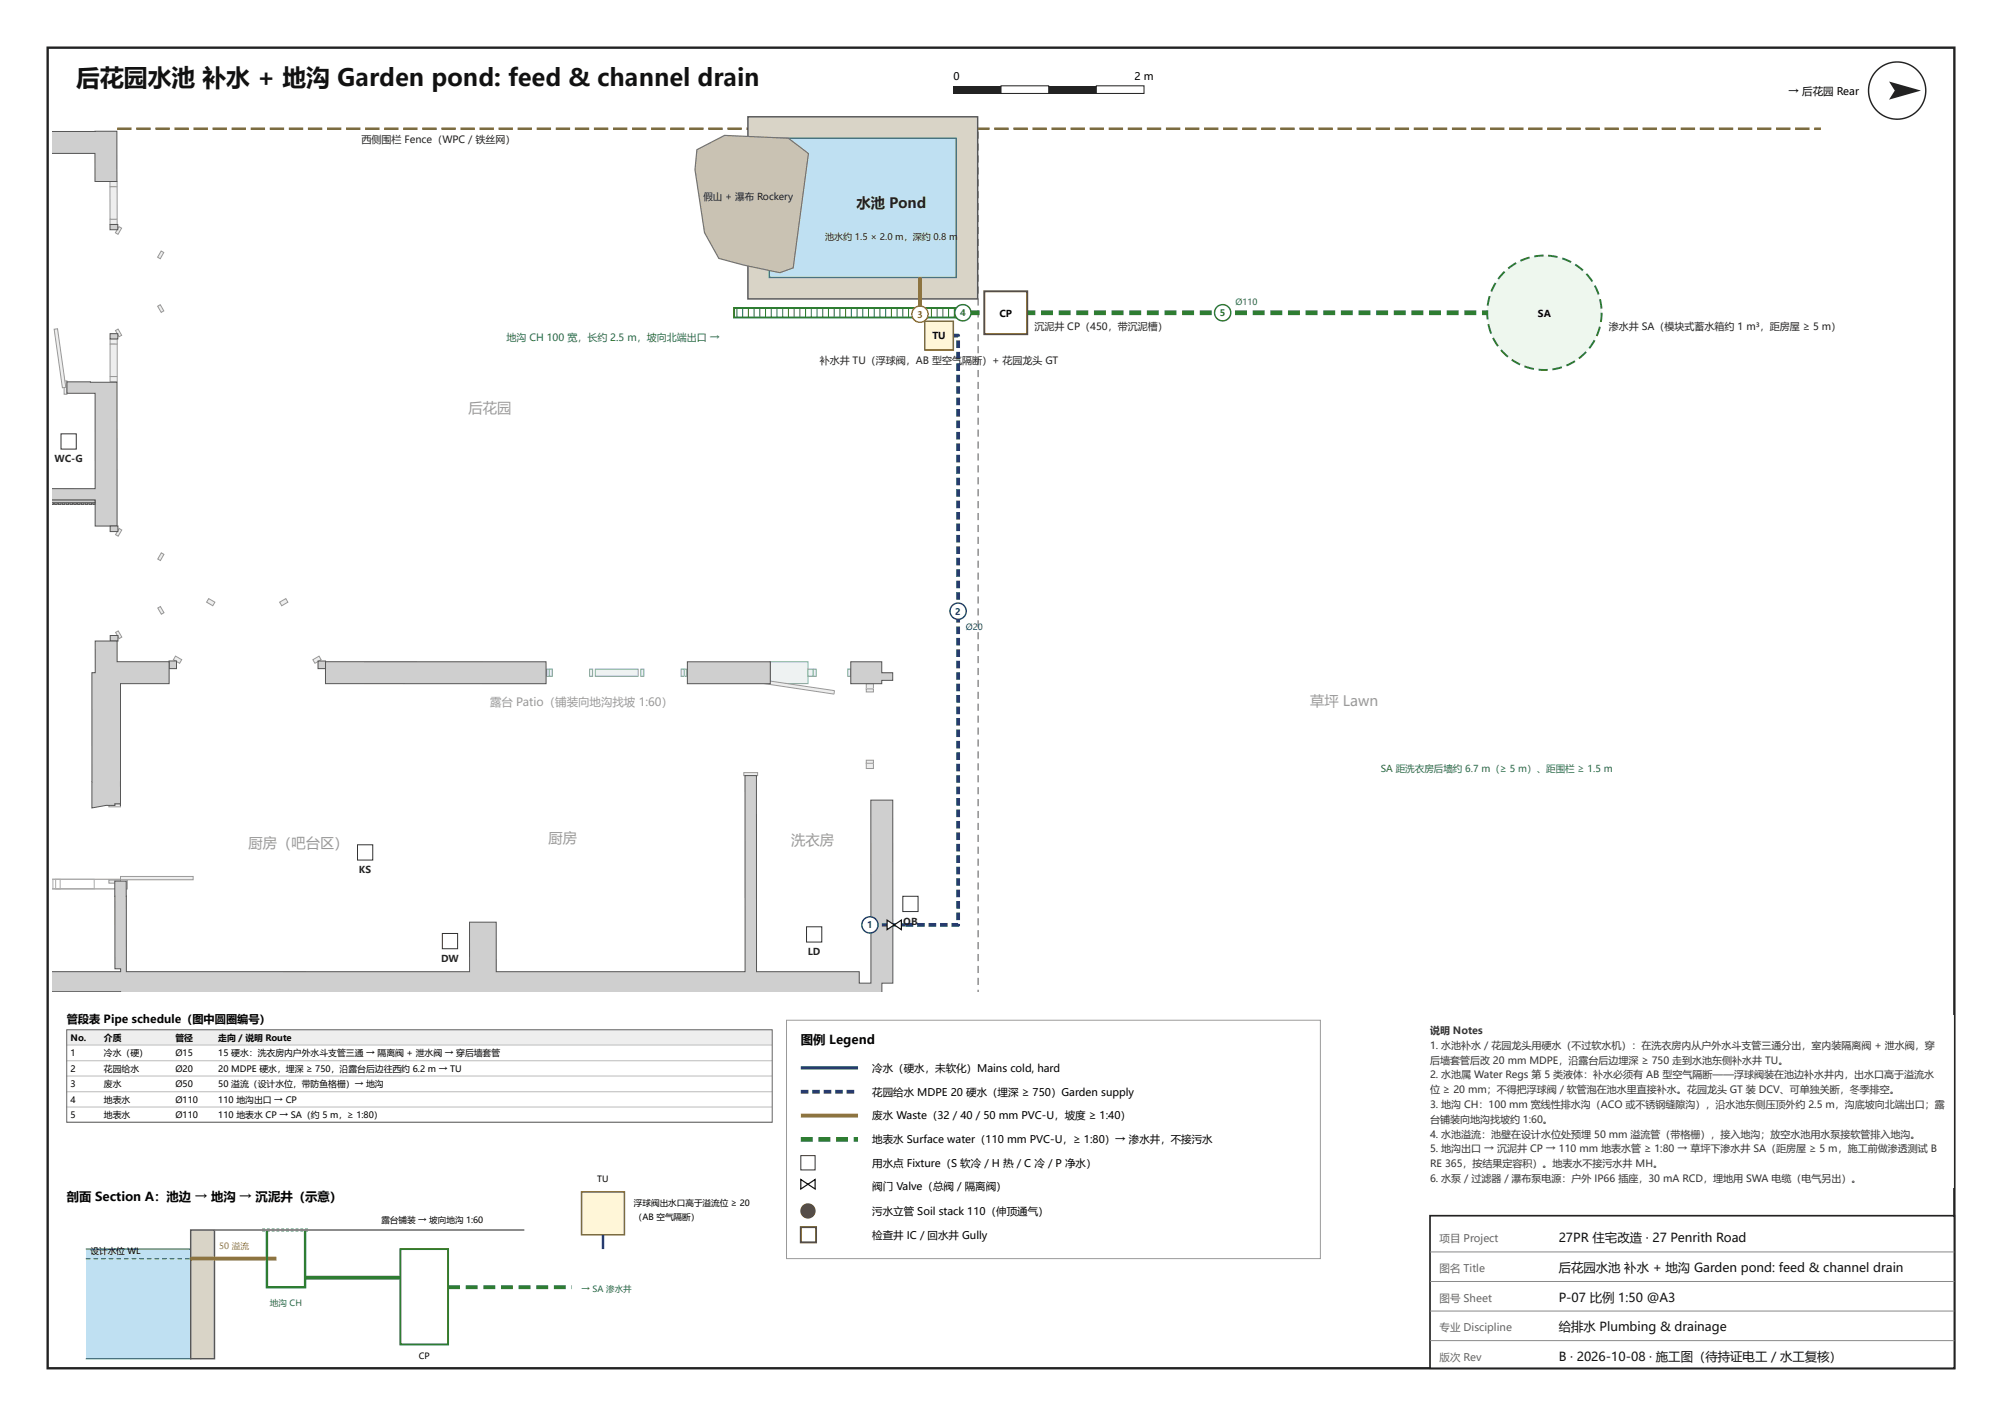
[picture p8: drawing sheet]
<svg xmlns="http://www.w3.org/2000/svg" width="420mm" height="297mm" viewBox="0 0 420 297" stroke-linecap="round" stroke-linejoin="round" font-family="sans-serif">
<path d="M10 10h400v277h-400z" fill="none" stroke="#222" stroke-width=".5"/>
<path d="M300 255h110v32h-110z" fill="#fff"/>
<path d="M300 255h110v32h-110z" fill="none" stroke="#222" stroke-width=".35"/>
<path d="M300 262.6h110M300 268.8h110M300 275h110M300 281.2h110" fill="none" stroke="#888" stroke-width=".21"/>
<circle cx="398" cy="19" r="6" fill="none" stroke="#222" stroke-width=".3"/>
<g fill="#222">
<path d="M396.3 17.1l6.7 1.9-6.7 1.9 1.2-1.9z"/>
<path d="M200 18h10v1.6h-10z"/>
</g>
<path d="M210 18h10v1.6h-10z" fill="#fff"/>
<path d="M210 18h10v1.6h-10z" fill="none" stroke="#222" stroke-width=".21"/>
<path d="M220 18h10v1.6h-10z" fill="#222"/>
<path d="M230 18h10v1.6h-10z" fill="#fff"/>
<path d="M230 18h10v1.6h-10z" fill="none" stroke="#222" stroke-width=".21"/>
<path d="M298 212.9h112v36.1h-112z" fill="#fff"/>
<path d="M10.9 184.4h8.9v2h-8.9h1.7v-2zM11.1 184.4h15.6v2h-15.6zM11.7 184.4h15v2h-15z" fill="none" stroke="#aaa" stroke-width=".21"/>
<path d="M161.6 138.8h7.9v4.6h-7.9z" fill="#e6f0f8"/>
<path d="M161.6 138.8h7.9v4.6h-7.9z" fill="none" stroke="#7a9cb8" stroke-width=".21"/>
<path d="M124.9 140.4h9v1.5h-9z" fill="#e6f0f8"/>
<path d="M124.9 140.4h9v1.5h-9z" fill="none" stroke="#7a9cb8" stroke-width=".21"/>
<path d="M114.7 140.4h1.1v1.5h-1.1z" fill="#e6f0f8"/>
<path d="M114.7 140.4h1.1v1.5h-1.1z" fill="none" stroke="#7a9cb8" stroke-width=".21"/>
<path d="M143 140.4h1.1v1.5h-1.1z" fill="#e6f0f8"/>
<path d="M143 140.4h1.1v1.5h-1.1z" fill="none" stroke="#7a9cb8" stroke-width=".21"/>
<path d="M115.2 140.4h.7v1.5h-.7z" fill="#e6f0f8"/>
<path d="M115.2 140.4h.7v1.5h-.7z" fill="none" stroke="#7a9cb8" stroke-width=".21"/>
<path d="M123.7 140.4h.6v1.5h-.6z" fill="#e6f0f8"/>
<path d="M123.7 140.4h.6v1.5h-.6z" fill="none" stroke="#7a9cb8" stroke-width=".21"/>
<path d="M134.4 140.4h.7v1.5h-.7z" fill="#e6f0f8"/>
<path d="M134.4 140.4h.7v1.5h-.7z" fill="none" stroke="#7a9cb8" stroke-width=".21"/>
<path d="M142.9 140.4h.6v1.5h-.6z" fill="#e6f0f8"/>
<path d="M142.9 140.4h.6v1.5h-.6z" fill="none" stroke="#7a9cb8" stroke-width=".21"/>
<path d="M169.5 140.4h1.1v1.5h-1.1z" fill="#e6f0f8"/>
<path d="M169.5 140.4h1.1v1.5h-1.1z" fill="none" stroke="#7a9cb8" stroke-width=".21"/>
<path d="M177.9 140.4h1.1v1.5h-1.1z" fill="#e6f0f8"/>
<path d="M177.9 140.4h1.1v1.5h-1.1z" fill="none" stroke="#7a9cb8" stroke-width=".21"/>
<path d="M170.6 140.4h.6v1.5h-.6z" fill="#e6f0f8"/>
<path d="M170.6 140.4h.6v1.5h-.6z" fill="none" stroke="#7a9cb8" stroke-width=".21"/>
<path d="M177.8 140.4h.7v1.5h-.7z" fill="#e6f0f8"/>
<path d="M177.8 140.4h.7v1.5h-.7z" fill="none" stroke="#7a9cb8" stroke-width=".21"/>
<path d="M156 142h2.9v.6h-2.9z" fill="#eee"/>
<path d="M156 142h2.9v.6h-2.9z" fill="none" stroke="#999" stroke-width=".21"/>
<path d="M156 162.1h2.9v.6h-2.9z" fill="#eee"/>
<path d="M156 162.1h2.9v.6h-2.9z" fill="none" stroke="#999" stroke-width=".21"/>
<path d="M157.5 142.3l17.5 2.5v.7l-17.5-2.5z" fill="#eee"/>
<path d="M157.5 142.3l17.5 2.5v.7l-17.5-2.5z" fill="none" stroke="#999" stroke-width=".21"/>
<path d="M181.7 143.4h1.5v1.1h-1.5z" fill="#eee"/>
<path d="M181.7 143.4h1.5v1.1h-1.5z" fill="none" stroke="#999" stroke-width=".21"/>
<path d="M181.7 160.1h1.5v1.1h-1.5z" fill="#eee"/>
<path d="M181.7 160.1h1.5v1.1h-1.5z" fill="none" stroke="#999" stroke-width=".21"/>
<path d="M181.7 144.5h1.5v.6h-1.5z" fill="#eee"/>
<path d="M181.7 144.5h1.5v.6h-1.5z" fill="none" stroke="#999" stroke-width=".21"/>
<path d="M181.7 159.5h1.5v.6h-1.5z" fill="#eee"/>
<path d="M181.7 159.5h1.5v.6h-1.5z" fill="none" stroke="#999" stroke-width=".21"/>
<path d="M13.4 79.9h.6v2.8h-.6z" fill="#eee"/>
<path d="M13.4 79.9h.6v2.8h-.6z" fill="none" stroke="#999" stroke-width=".21"/>
<path d="M11.4 69.1l.7-.1 1.7 12.2-.7 .1z" fill="#eee"/>
<path d="M11.4 69.1l.7-.1 1.7 12.2-.7 .1z" fill="none" stroke="#999" stroke-width=".21"/>
<path d="M24.2 132.6l.6-.3 .7 1.3-.5 .3z" fill="#eee"/>
<path d="M24.2 132.6l.6-.3 .7 1.3-.5 .3z" fill="none" stroke="#999" stroke-width=".21"/>
<path d="M33.1 127.5l.5-.3 .8 1.3-.6 .3z" fill="#eee"/>
<path d="M33.1 127.5l.5-.3 .8 1.3-.6 .3z" fill="none" stroke="#999" stroke-width=".21"/>
<path d="M33.8 116l.6 .3-.8 1.3-.5-.3z" fill="#eee"/>
<path d="M33.8 116l.6 .3-.8 1.3-.5-.3z" fill="none" stroke="#999" stroke-width=".21"/>
<path d="M25 110.8l.5 .4-.7 1.3-.6-.4z" fill="#eee"/>
<path d="M25 110.8l.5 .4-.7 1.3-.6-.4z" fill="none" stroke="#999" stroke-width=".21"/>
<path d="M24.2 69.3l.6-.3 .7 1.3-.5 .3z" fill="#eee"/>
<path d="M24.2 69.3l.6-.3 .7 1.3-.5 .3z" fill="none" stroke="#999" stroke-width=".21"/>
<path d="M33.1 64.2l.5-.3 .8 1.3-.6 .3z" fill="#eee"/>
<path d="M33.1 64.2l.5-.3 .8 1.3-.6 .3z" fill="none" stroke="#999" stroke-width=".21"/>
<path d="M33.8 52.7l.6 .3-.8 1.3-.5-.3z" fill="#eee"/>
<path d="M33.8 52.7l.6 .3-.8 1.3-.5-.3z" fill="none" stroke="#999" stroke-width=".21"/>
<path d="M25 47.5l.5 .4-.7 1.3-.6-.4z" fill="#eee"/>
<path d="M25 47.5l.5 .4-.7 1.3-.6-.4z" fill="none" stroke="#999" stroke-width=".21"/>
<path d="M65.6 138.4l1.3-.8 .5 .8-1.3 .7z" fill="#eee"/>
<path d="M65.6 138.4l1.3-.8 .5 .8-1.3 .7z" fill="none" stroke="#999" stroke-width=".21"/>
<path d="M58.7 126.3l1.3-.7 .4 .7-1.3 .8z" fill="#eee"/>
<path d="M58.7 126.3l1.3-.7 .4 .7-1.3 .8z" fill="none" stroke="#999" stroke-width=".21"/>
<path d="M43.8 125.6l1.3 .7-.5 .8-1.3-.8z" fill="#eee"/>
<path d="M43.8 125.6l1.3 .7-.5 .8-1.3-.8z" fill="none" stroke="#999" stroke-width=".21"/>
<path d="M36.8 137.6l1.3 .8-.4 .7-1.3-.7z" fill="#eee"/>
<path d="M36.8 137.6l1.3 .8-.4 .7-1.3-.7z" fill="none" stroke="#999" stroke-width=".21"/>
<path d="M23.1 46h1l.1-.3h.1l.3 .4v1h-1.5z" fill="#eee"/>
<path d="M23.1 46h1l.1-.3h.1l.3 .4v1h-1.5z" fill="none" stroke="#999" stroke-width=".21"/>
<path d="M23.1 38.1h1.5v1l-.3 .3h-.1l-.1-.2h-1z" fill="#eee"/>
<path d="M23.1 38.1h1.5v1l-.3 .3h-.1l-.1-.2h-1z" fill="none" stroke="#999" stroke-width=".21"/>
<path d="M23.1 79h1.1v-.3h.1l.3 .4v1h-1.5z" fill="#eee"/>
<path d="M23.1 79h1.1v-.3h.1l.3 .4v1h-1.5z" fill="none" stroke="#999" stroke-width=".21"/>
<path d="M23.1 71.1h1.5v1l-.2 .3h-.2v-.2h-1.1z" fill="#eee"/>
<path d="M23.1 71.1h1.5v1l-.2 .3h-.2v-.2h-1.1z" fill="none" stroke="#999" stroke-width=".21"/>
<path d="M23.1 39.2h1.5l-.1 6.8h-1.4z" fill="#eee"/>
<path d="M23.1 39.2h1.5l-.1 6.8h-1.4z" fill="none" stroke="#999" stroke-width=".21"/>
<path d="M23.1 72.2h1.5v6.8l-1.5-.1z" fill="#eee"/>
<path d="M23.1 72.2h1.5v6.8l-1.5-.1z" fill="none" stroke="#999" stroke-width=".21"/>
<path d="M25.3 183.8h15.2v.7h-15.2z" fill="#eee"/>
<path d="M25.3 183.8h15.2v.7h-15.2z" fill="none" stroke="#999" stroke-width=".21"/>
<path d="M22.8 168.6h2.5v.6h-2.5z" fill="#eee"/>
<path d="M22.8 168.6h2.5v.6h-2.5z" fill="none" stroke="#999" stroke-width=".21"/>
<path d="M22.8 184.6h2.5v.6h-2.5z" fill="#eee"/>
<path d="M22.8 184.6h2.5v.6h-2.5z" fill="none" stroke="#999" stroke-width=".21"/>
<path d="M178.5 138.8h6.5v2.3h2.3v1.6h-2.3v.7h-6.5z" fill-rule="evenodd" fill="#cfcfcf"/>
<path d="M178.5 138.8h6.5v2.3h2.3v1.6h-2.3v.7h-6.5z" fill="none" stroke="#555" stroke-width=".21"/>
<path d="M10.9 80.1v22.4h9.1l-.1-20h-5.9v-2.4l10.5 .1 .1 30.1h-4.6v-5.4h-9.1z" fill-rule="evenodd" fill="#cfcfcf"/>
<path d="M10.9 102.5h9.1l-.1-20h-5.9v-2.4l10.5 .1 .1 30.1h-4.6v-5.4h-9.1" fill="none" stroke="#555" stroke-width=".21"/>
<path d="M10.9 27.6l13.6-.1v10.6h-4.6v-5.9h-9v9.5z" fill-rule="evenodd" fill="#cfcfcf"/>
<path d="M10.9 27.6l13.6-.1v10.6h-4.6v-5.9h-9" fill="none" stroke="#555" stroke-width=".21"/>
<path d="M144.2 138.8h17.4v4.6h-17.4z" fill-rule="evenodd" fill="#cfcfcf"/>
<path d="M144.2 138.8h17.4v4.6h-17.4z" fill="none" stroke="#555" stroke-width=".21"/>
<path d="M68.3 138.8h46.2l.1 4.6h-46.3z" fill-rule="evenodd" fill="#cfcfcf"/>
<path d="M68.3 138.8h46.2l.1 4.6h-46.3z" fill="none" stroke="#555" stroke-width=".21"/>
<path d="M23.1 133.3h1.6v1.2h-1.6z" fill-rule="evenodd" fill="#cfcfcf"/>
<path d="M23.1 133.3h1.6v1.2h-1.6z" fill="none" stroke="#555" stroke-width=".21"/>
<path d="M23.1 110.3h1.6v1.2h-1.6z" fill-rule="evenodd" fill="#cfcfcf"/>
<path d="M23.1 110.3h1.6v1.2h-1.6z" fill="none" stroke="#555" stroke-width=".21"/>
<path d="M23.1 70h1.6v1.1h-1.6z" fill-rule="evenodd" fill="#cfcfcf"/>
<path d="M23.1 70h1.6v1.1h-1.6z" fill="none" stroke="#555" stroke-width=".21"/>
<path d="M23.1 47.1h1.6v1.1h-1.6z" fill-rule="evenodd" fill="#cfcfcf"/>
<path d="M23.1 47.1h1.6v1.1h-1.6z" fill="none" stroke="#555" stroke-width=".21"/>
<path d="M66.7 138.6h1.6v1.6h-1.6z" fill-rule="evenodd" fill="#cfcfcf"/>
<path d="M66.7 138.6h1.6v1.6h-1.6z" fill="none" stroke="#555" stroke-width=".21"/>
<path d="M35.5 138.6h1.5v1.6h-1.5z" fill-rule="evenodd" fill="#cfcfcf"/>
<path d="M35.5 138.6h1.5v1.6h-1.5z" fill="none" stroke="#555" stroke-width=".21"/>
<path d="M19.5 105.4h.4v.4h-.4z" fill-rule="evenodd" fill="#cfcfcf"/>
<path d="M19.5 105.4h.4v.4h-.4z" fill="none" stroke="#555" stroke-width=".21"/>
<path d="M18.7 105.4h.5v.4h-.5z" fill-rule="evenodd" fill="#cfcfcf"/>
<path d="M18.7 105.4h.5v.4h-.5z" fill="none" stroke="#555" stroke-width=".21"/>
<path d="M17.9 105.4h.5v.4h-.5z" fill-rule="evenodd" fill="#cfcfcf"/>
<path d="M17.9 105.4h.5v.4h-.5z" fill="none" stroke="#555" stroke-width=".21"/>
<path d="M17.1 105.4h.5v.4h-.5z" fill-rule="evenodd" fill="#cfcfcf"/>
<path d="M17.1 105.4h.5v.4h-.5z" fill="none" stroke="#555" stroke-width=".21"/>
<path d="M16.3 105.4h.5v.4h-.5z" fill-rule="evenodd" fill="#cfcfcf"/>
<path d="M16.3 105.4h.5v.4h-.5z" fill="none" stroke="#555" stroke-width=".21"/>
<path d="M15.5 105.4h.5v.4h-.5z" fill-rule="evenodd" fill="#cfcfcf"/>
<path d="M15.5 105.4h.5v.4h-.5z" fill="none" stroke="#555" stroke-width=".21"/>
<path d="M14.7 105.4h.5v.4h-.5z" fill-rule="evenodd" fill="#cfcfcf"/>
<path d="M14.7 105.4h.5v.4h-.5z" fill="none" stroke="#555" stroke-width=".21"/>
<path d="M13.9 105.4h.5v.4h-.5z" fill-rule="evenodd" fill="#cfcfcf"/>
<path d="M13.9 105.4h.5v.4h-.5z" fill="none" stroke="#555" stroke-width=".21"/>
<path d="M13.1 105.4h.5v.4h-.5z" fill-rule="evenodd" fill="#cfcfcf"/>
<path d="M13.1 105.4h.5v.4h-.5z" fill="none" stroke="#555" stroke-width=".21"/>
<path d="M12.3 105.4h.5v.4h-.5z" fill-rule="evenodd" fill="#cfcfcf"/>
<path d="M12.3 105.4h.5v.4h-.5z" fill="none" stroke="#555" stroke-width=".21"/>
<path d="M11.5 105.4h.5v.4h-.5z" fill-rule="evenodd" fill="#cfcfcf"/>
<path d="M11.5 105.4h.5v.4h-.5z" fill="none" stroke="#555" stroke-width=".21"/>
<path d="M10.9 105.4h.3v.4h-.3z" fill-rule="evenodd" fill="#cfcfcf"/>
<path d="M10.9 105.4h.3v.4h-.3" fill="none" stroke="#555" stroke-width=".21"/>
<path d="M10.9 104.9h9v.5h-9z" fill-rule="evenodd" fill="#cfcfcf"/>
<path d="M10.9 104.9h9v.5h-9" fill="none" stroke="#555" stroke-width=".21"/>
<path d="M24.1 184.8h2.4v19h72v-10.4h5.6v10.4h52.2v-41.1h2.4v41.1h21.6v2.4h2.4v-38.4h4.6v38.4h-2.3v1.8h-174.1v-8.4v4.2h14.4v-.6h-1.2z" fill-rule="evenodd" fill="#cfcfcf"/>
<path d="M10.9 208h14.4M10.9 203.8h14.4v-.6h-1.2v-18.4h2.4v19h72v-10.4h5.6v10.4h52.2v-41.1h2.4v41.1h21.6v2.4h2.4v-38.4h4.6v38.4h-2.3v1.8" fill="none" stroke="#555" stroke-width=".21"/>
<path d="M20 134.5h4.6v4.3h10.9v4.6h-10.2v25.5v-.3h-1.2v.3h-1.8l-3 .6v-28.4h.7z" fill-rule="evenodd" fill="#cfcfcf"/>
<path d="M20 134.5h4.6v4.3h10.9v4.6h-10.2v25.5v-.3h-1.2v.3h-1.8l-3 .6v-28.4h.7z" fill="none" stroke="#555" stroke-width=".21"/>
<path d="M24.6 26.8h3v.5h-3zM28.6 26.8h3v.5h-3zM32.6 26.8h3v.5h-3zM36.6 26.8h3v.5h-3zM40.6 26.8h3v.5h-3zM44.6 26.8h3v.5h-3zM48.6 26.8h3v.5h-3zM52.6 26.8h3v.5h-3zM56.6 26.8h3v.5h-3zM60.6 26.8h3v.5h-3zM64.6 26.8h3v.5h-3zM68.6 26.8h3v.5h-3zM72.6 26.8h3v.5h-3zM76.6 26.8h3v.5h-3zM80.6 26.8h3v.5h-3zM84.6 26.8h3v.5h-3zM88.6 26.8h3v.5h-3zM92.6 26.8h3v.5h-3zM96.6 26.8h3v.5h-3zM100.6 26.8h3v.5h-3zM104.6 26.8h3v.5h-3zM108.6 26.8h3v.5h-3zM112.6 26.8h3v.5h-3zM116.6 26.8h3v.5h-3zM120.6 26.8h3v.5h-3zM124.6 26.8h3v.5h-3zM128.6 26.8h3v.5h-3zM132.6 26.8h3v.5h-3zM136.6 26.8h3v.5h-3zM140.6 26.8h3v.5h-3zM144.6 26.8h3v.5h-3zM148.6 26.8h3v.5h-3zM152.6 26.8h3v.5h-3zM156.6 26.8h3v.5h-3zM160.6 26.8h3v.5h-3zM164.6 26.8h3v.5h-3zM168.6 26.8h3v.5h-3zM172.6 26.8h3v.5h-3zM176.6 26.8h3v.5h-3zM180.6 26.8h3v.5h-3zM184.6 26.8h3v.5h-3zM188.6 26.8h3v.5h-3zM192.6 26.8h3v.5h-3zM196.6 26.8h3v.5h-3zM200.6 26.8h3v.5h-3zM204.6 26.8h3v.5h-3zM208.6 26.8h3v.5h-3zM212.6 26.8h3v.5h-3zM216.6 26.8h3v.5h-3zM220.6 26.8h3v.5h-3zM224.6 26.8h3v.5h-3zM228.6 26.8h3v.5h-3zM232.6 26.8h3v.5h-3zM236.6 26.8h3v.5h-3zM240.6 26.8h3v.5h-3zM244.6 26.8h3v.5h-3zM248.6 26.8h3v.5h-3zM252.6 26.8h3v.5h-3zM256.6 26.8h3v.5h-3zM260.6 26.8h3v.5h-3zM264.6 26.8h3v.5h-3zM268.6 26.8h3v.5h-3zM272.6 26.8h3v.5h-3zM276.6 26.8h3v.5h-3zM280.6 26.8h3v.5h-3zM284.6 26.8h3v.5h-3zM288.6 26.8h3v.5h-3zM292.6 26.8h3v.5h-3zM296.6 26.8h3v.5h-3zM300.6 26.8h3v.5h-3zM304.6 26.8h3v.5h-3zM308.6 26.8h3v.5h-3zM312.6 26.8h3v.5h-3zM316.6 26.8h3v.5h-3zM320.6 26.8h3v.5h-3zM324.6 26.8h3v.5h-3zM328.6 26.8h3v.5h-3zM332.6 26.8h3v.5h-3zM336.6 26.8h3v.5h-3zM340.6 26.8h3v.5h-3zM344.6 26.8h3v.5h-3zM348.6 26.8h3v.5h-3zM352.6 26.8h3v.5h-3zM356.6 26.8h3v.5h-3zM360.6 26.8h3v.5h-3zM364.6 26.8h3v.5h-3zM368.6 26.8h3v.5h-3zM372.6 26.8h3v.5h-3zM376.6 26.8h3v.5h-3zM380.6 26.8h1.4v.5h-1.4z" fill="#7a5b00"/>
<path d="M205 27.6h.3v1.5h-.3zM205 30.1h.3v1.5h-.3zM205 32.6h.3v1.5h-.3zM205 35.1h.3v1.5h-.3zM205 37.6h.3v1.5h-.3zM205 40.1h.3v1.5h-.3zM205 42.6h.3v1.5h-.3zM205 45.1h.3v1.5h-.3zM205 47.6h.3v1.5h-.3zM205 50.1h.3v1.5h-.3zM205 52.6h.3v1.5h-.3zM205 55.1h.3v1.5h-.3zM205 57.6h.3v1.5h-.3zM205 60.1h.3v1.5h-.3zM205 62.6h.3v1.5h-.3zM205 65.1h.3v1.5h-.3zM205 67.6h.3v1.5h-.3zM205 70.1h.3v1.5h-.3zM205 72.6h.3v1.5h-.3zM205 75.1h.3v1.5h-.3zM205 77.6h.3v1.5h-.3zM205 80.1h.3v1.5h-.3zM205 82.6h.3v1.5h-.3zM205 85.1h.3v1.5h-.3zM205 87.6h.3v1.5h-.3zM205 90.1h.3v1.5h-.3zM205 92.6h.3v1.5h-.3zM205 95.1h.3v1.5h-.3zM205 97.6h.3v1.5h-.3zM205 100.1h.3v1.5h-.3zM205 102.6h.3v1.5h-.3zM205 105.1h.3v1.5h-.3zM205 107.6h.3v1.5h-.3zM205 110.1h.3v1.5h-.3zM205 112.6h.3v1.5h-.3zM205 115.1h.3v1.5h-.3zM205 117.6h.3v1.5h-.3zM205 120.1h.3v1.5h-.3zM205 122.6h.3v1.5h-.3zM205 125.1h.3v1.5h-.3zM205 127.6h.3v1.5h-.3zM205 130.1h.3v1.5h-.3zM205 132.6h.3v1.5h-.3zM205 135.1h.3v1.5h-.3zM205 137.6h.3v1.5h-.3zM205 140.1h.3v1.5h-.3zM205 142.6h.3v1.5h-.3zM205 145.1h.3v1.5h-.3zM205 147.6h.3v1.5h-.3zM205 150.1h.3v1.5h-.3zM205 152.6h.3v1.5h-.3zM205 155.1h.3v1.5h-.3zM205 157.6h.3v1.5h-.3zM205 160.1h.3v1.5h-.3zM205 162.6h.3v1.5h-.3zM205 165.1h.3v1.5h-.3zM205 167.6h.3v1.5h-.3zM205 170.1h.3v1.5h-.3zM205 172.6h.3v1.5h-.3zM205 175.1h.3v1.5h-.3zM205 177.6h.3v1.5h-.3zM205 180.1h.3v1.5h-.3zM205 182.6h.3v1.5h-.3zM205 185.1h.3v1.5h-.3zM205 187.6h.3v1.5h-.3zM205 190.1h.3v1.5h-.3zM205 192.6h.3v1.5h-.3zM205 195.1h.3v1.5h-.3zM205 197.6h.3v1.5h-.3zM205 200.1h.3v1.5h-.3zM205 202.6h.3v1.5h-.3zM205 205.1h.3v1.5h-.3zM205 207.6h.3v.4h-.3z" fill="#888"/>
<path d="M156.9 24.5h48.2v38.2h-48.2z" fill="#d9d4c7"/>
<path d="M156.9 24.5h48.2v38.2h-48.2z" fill="none" stroke="#555" stroke-width=".3"/>
<path d="M161.4 29h39.2v29.2h-39.2z" fill="#bfe0f2"/>
<path d="M161.4 29h39.2v29.2h-39.2z" fill="none" stroke="#3b7fa8" stroke-width=".3"/>
<path d="M146.2 31.4l5.8-3 13.4 .6 4.2 3.2-3.2 24-2.8 1-7.6-1.6-5.2-1.4-3-5.4-2-13.2z" fill="#c9c2b3"/>
<path d="M146.2 31.4l5.8-3 13.4 .6 4.2 3.2-3.2 24-2.8 1-7.6-1.6-5.2-1.4-3-5.4-2-13.2z" fill="none" stroke="#7a7466" stroke-width=".25"/>
<path d="M154 64.6h49v2h-49z" fill="#fff"/>
<path d="M154 64.6h49v2h-49z" fill="none" stroke="#2e7d32" stroke-width=".4"/>
<g fill="none" stroke="#2e7d32" stroke-width=".21">
<path d="M154.6 64.6v2M155.8 64.6v2M157 64.6v2M158.2 64.6v2M159.4 64.6v2M160.6 64.6v2M161.8 64.6v2M163 64.6v2M164.2 64.6v2M165.4 64.6v2M166.6 64.6v2M167.8 64.6v2"/>
<path d="M169 64.6v2M170.2 64.6v2M171.4 64.6v2M172.6 64.6v2M173.8 64.6v2M175 64.6v2M176.2 64.6v2M177.4 64.6v2M178.6 64.6v2M179.8 64.6v2M181 64.6v2M182.2 64.6v2"/>
<path d="M183.4 64.6v2M184.6 64.6v2M185.8 64.6v2M187 64.6v2M188.2 64.6v2M189.4 64.6v2M190.6 64.6v2M191.8 64.6v2M193 64.6v2M194.2 64.6v2M195.4 64.6v2M196.6 64.6v2"/>
<path d="M197.8 64.6v2M199 64.6v2M200.2 64.6v2M201.4 64.6v2"/>
</g>
<path d="M185 194h5" fill="none" stroke="#1b3a8a" stroke-width=".7" stroke-linecap="butt"/>
<circle cx="182.5" cy="194" r="1.7" fill="#fff"/>
<circle cx="182.5" cy="194" r="1.7" fill="none" stroke="#1b3a8a" stroke-width=".3"/>
<path d="M190 193.6h1.6v.8h-1.6zM192.4 193.6h1.6v.8h-1.6zM194.8 193.6h1.6v.8h-1.6zM197.2 193.6h1.6v.8h-1.6zM199.6 193.6h1.4v.4h-.4v-.2h.8v.3l-.3 .3h-1.5zM200.6 191.4h.8v1.6h-.8zM200.6 189h.8v1.6h-.8zM200.6 186.6h.8v1.6h-.8zM200.6 184.2h.8v1.6h-.8zM200.6 181.8h.8v1.6h-.8zM200.6 179.4h.8v1.6h-.8zM200.6 177h.8v1.6h-.8zM200.6 174.6h.8v1.6h-.8zM200.6 172.2h.8v1.6h-.8zM200.6 169.8h.8v1.6h-.8zM200.6 167.4h.8v1.6h-.8zM200.6 165h.8v1.6h-.8zM200.6 162.6h.8v1.6h-.8zM200.6 160.2h.8v1.6h-.8zM200.6 157.8h.8v1.6h-.8zM200.6 155.4h.8v1.6h-.8zM200.6 153h.8v1.6h-.8zM200.6 150.6h.8v1.6h-.8zM200.6 148.2h.8v1.6h-.8zM200.6 145.8h.8v1.6h-.8zM200.6 143.4h.8v1.6h-.8zM200.6 141h.8v1.6h-.8zM200.6 138.6h.8v1.6h-.8zM200.6 136.2h.8v1.6h-.8zM200.6 133.8h.8v1.6h-.8zM200.6 131.4h.8v1.6h-.8zM200.6 129h.8v1.6h-.8zM200.6 126.6h.8v1.6h-.8zM200.6 124.2h.8v1.6h-.8zM200.6 121.8h.8v1.6h-.8zM200.6 119.4h.8v1.6h-.8zM200.6 117h.8v1.6h-.8zM200.6 114.6h.8v1.6h-.8zM200.6 112.2h.8v1.6h-.8zM200.6 109.8h.8v1.6h-.8zM200.6 107.4h.8v1.6h-.8zM200.6 105h.8v1.6h-.8zM200.6 102.6h.8v1.6h-.8zM200.6 100.2h.8v1.6h-.8zM200.6 97.8h.8v1.6h-.8zM200.6 95.4h.8v1.6h-.8zM200.6 93h.8v1.6h-.8zM200.6 90.6h.8v1.6h-.8zM200.6 88.2h.8v1.6h-.8zM200.6 85.8h.8v1.6h-.8zM200.6 83.4h.8v1.6h-.8zM200.6 81h.8v1.6h-.8zM200.6 78.6h.8v1.6h-.8zM200.6 76.2h.8v1.6h-.8zM200.6 73.8h.8v1.6h-.8zM200.6 71.4h.8v1.6h-.8zM199.6 70h1.6l.2 .2v.4h-.8v-.2h.4v.4h-1.4z" fill="#1b3a8a"/>
<circle cx="201" cy="128.2" r="1.7" fill="#fff"/>
<circle cx="201" cy="128.2" r="1.7" fill="none" stroke="#1b3a8a" stroke-width=".3"/>
<path d="M193 58.2v7.4" fill="none" stroke="#c77d1a" stroke-width=".8" stroke-linecap="butt"/>
<circle cx="193" cy="65.9" r="1.7" fill="#fff"/>
<circle cx="193" cy="65.9" r="1.7" fill="none" stroke="#c77d1a" stroke-width=".3"/>
<path d="M203 65.1h2.5v1h-2.5zM206.7 65.1h2.5v1h-2.5zM210.4 65.1h.6v1h-.6z" fill="#2e7d32"/>
<circle cx="202" cy="65.6" r="1.7" fill="#fff"/>
<circle cx="202" cy="65.6" r="1.7" fill="none" stroke="#2e7d32" stroke-width=".3"/>
<path d="M211 65.1h2.5v1h-2.5zM214.7 65.1h2.5v1h-2.5zM218.4 65.1h2.5v1h-2.5zM222.1 65.1h2.5v1h-2.5zM225.8 65.1h2.5v1h-2.5zM229.5 65.1h2.5v1h-2.5zM233.2 65.1h2.5v1h-2.5zM236.9 65.1h2.5v1h-2.5zM240.6 65.1h2.5v1h-2.5zM244.3 65.1h2.5v1h-2.5zM248 65.1h2.5v1h-2.5zM251.7 65.1h2.5v1h-2.5zM255.4 65.1h2.5v1h-2.5zM259.1 65.1h2.5v1h-2.5zM262.8 65.1h2.5v1h-2.5zM266.5 65.1h2.5v1h-2.5zM270.2 65.1h2.5v1h-2.5zM273.9 65.1h2.5v1h-2.5zM277.6 65.1h2.5v1h-2.5zM281.3 65.1h2.5v1h-2.5zM285 65.1h2.5v1h-2.5zM288.7 65.1h2.5v1h-2.5zM292.4 65.1h2.5v1h-2.5zM296.1 65.1h2.5v1h-2.5zM299.8 65.1h2.5v1h-2.5zM303.5 65.1h2.5v1h-2.5zM307.2 65.1h2.5v1h-2.5zM310.9 65.1h1.1v1h-1.1z" fill="#2e7d32"/>
<circle cx="256.5" cy="65.6" r="1.7" fill="#fff"/>
<circle cx="256.5" cy="65.6" r="1.7" fill="none" stroke="#2e7d32" stroke-width=".3"/>
<path d="M194 67.4h6v6h-6z" fill="#fff6d8"/>
<path d="M194 67.4h6v6h-6z" fill="none" stroke="#7a5b00" stroke-width=".3"/>
<path d="M206.5 61.1h9v9h-9z" fill="#fff"/>
<path d="M206.5 61.1h9v9h-9z" fill="none" stroke="#6b3e1e" stroke-width=".4"/>
<circle cx="324" cy="65.6" r="12" fill="#eef7ee"/>
<path d="M335.4 68.5l.4 .1-.7 2-.3-.2zM334.3 71.3l.4 .2-1.1 1.7-.3-.3zM331.1 75l1.5-1.3 .3 .3-1.6 1.3zM328.5 76.5l1.8-.9 .2 .3-1.8 1zM325.6 77.3l2-.5 .1 .4-2 .5zM322.8 77.3l1.9 .1v.4l-1.9-.1zM319.9 76.7l1.9 .5v.4l-2.1-.6zM317.3 75.3l1.7 1-.2 .3-1.8-1zM314.7 73.5l.3-.2 1.5 1.4-.3 .3zM313 71l.4-.2 1 1.7-.3 .2zM312 68l.4-.1 .6 2-.4 .2zM311.8 65.1h.4l.1 1.9h-.4zM312.3 62.1l.4 .1-.4 1.9h-.4zM313.6 59.3l.3 .2-.9 1.7-.3-.1zM315.5 56.8l.3 .3-1.3 1.5-.4-.2zM316.3 56.2l1.7-1.2 .2 .3-1.7 1.2zM318.9 54.5l1.9-.7 .1 .4-1.9 .7zM321.8 53.6l2-.2v.4l-1.9 .2zM324.8 53.4l2 .3-.1 .4-1.9-.3zM327.8 54l1.9 .8-.2 .4-1.8-.8zM330.6 55.3l1.6 1.3-.3 .3-1.5-1.2zM332.7 57.6l.2-.3 1.3 1.6-.3 .3zM334.4 60l.3-.2 .9 1.9-.4 .1zM335.5 62.8l.4-.1 .3 2h-.4zM335.8 65.6h.4l-.2 2-.4-.1z" fill="#2e7d32"/>
<path d="M12.8 91h3.2v3.2h-3.2z" fill="#fff"/>
<path d="M12.8 91h3.2v3.2h-3.2z" fill="none" stroke="#333" stroke-width=".21"/>
<path d="M75 177.2h3.2v3.2h-3.2z" fill="#fff"/>
<path d="M75 177.2h3.2v3.2h-3.2z" fill="none" stroke="#333" stroke-width=".21"/>
<path d="M92.8 195.8h3.2v3.2h-3.2z" fill="#fff"/>
<path d="M92.8 195.8h3.2v3.2h-3.2z" fill="none" stroke="#333" stroke-width=".21"/>
<path d="M169.2 194.4h3.2v3.2h-3.2z" fill="#fff"/>
<path d="M169.2 194.4h3.2v3.2h-3.2z" fill="none" stroke="#333" stroke-width=".21"/>
<path d="M189.4 188h3.2v3.2h-3.2z" fill="#fff"/>
<path d="M189.4 188h3.2v3.2h-3.2z" fill="none" stroke="#333" stroke-width=".21"/>
<path d="M186.1 193l3 2v-2l-3 2z" fill="#fff"/>
<path d="M186.1 193l3 2v-2l-3 2z" fill="none" stroke="#111" stroke-width=".25"/>
<path d="M14 216h148v3.2h-148z" fill="#eee"/>
<path d="M14 219.2h148M14 222.5h148M14 225.7h148M14 229h148M14 232.2h148M14 235.4h148" fill="none" stroke="#bbb" stroke-width=".21"/>
<path d="M14 216h148v19.4h-148z" fill="none" stroke="#666" stroke-width=".21"/>
<path d="M18 262h22v23h-22z" fill="#bfe0f2"/>
<path d="M18 262h22v23h-22" fill="none" stroke="#3b7fa8" stroke-width=".3"/>
<path d="M40 258h5v27h-5z" fill="#d9d4c7"/>
<path d="M40 258h5v27h-5z" fill="none" stroke="#555" stroke-width=".3"/>
<path d="M18 263.8h1v.3h-1zM19.6 263.8h1v.3h-1zM21.2 263.8h1v.3h-1zM22.8 263.8h1v.3h-1zM24.4 263.8h1v.3h-1zM26 263.8h1v.3h-1zM27.6 263.8h1v.3h-1zM29.2 263.8h1v.3h-1zM30.8 263.8h1v.3h-1zM32.4 263.8h1v.3h-1zM34 263.8h1v.3h-1zM35.6 263.8h1v.3h-1zM37.2 263.8h1v.3h-1zM38.8 263.8h1v.3h-1z" fill="#3b7fa8"/>
<path d="M40 264h18" fill="none" stroke="#c77d1a" stroke-width=".8" stroke-linecap="butt"/>
<path d="M56 258v12h8v-12" fill="none" stroke="#2e7d32" stroke-width=".5"/>
<path d="M55 257.7h.6v.6h-.6zM56 257.7h.6v.6h-.6zM57 257.7h.6v.6h-.6zM58 257.7h.6v.6h-.6zM59 257.7h.6v.6h-.6zM60 257.7h.6v.6h-.6zM61 257.7h.6v.6h-.6zM62 257.7h.6v.6h-.6zM63 257.7h.6v.6h-.6zM64 257.7h.6v.6h-.6z" fill="#2e7d32"/>
<path d="M45 258h65" fill="none" stroke="#888" stroke-width=".4"/>
<path d="M64 268h20" fill="none" stroke="#2e7d32" stroke-width=".8" stroke-linecap="butt"/>
<path d="M84 262h10v20h-10z" fill="#fff"/>
<path d="M84 262h10v20h-10z" fill="none" stroke="#2e7d32" stroke-width=".4"/>
<path d="M94 269.6h2.5v.8h-2.5zM97.7 269.6h2.5v.8h-2.5zM101.4 269.6h2.5v.8h-2.5zM105.1 269.6h2.5v.8h-2.5zM108.8 269.6h2.5v.8h-2.5zM112.5 269.6h2.5v.8h-2.5zM116.2 269.6h2.5v.8h-2.5zM119.9 269.6l.1 .8z" fill="#2e7d32"/>
<path d="M122 250h9v9h-9z" fill="#fff6d8"/>
<path d="M122 250h9v9h-9z" fill="none" stroke="#7a5b00" stroke-width=".3"/>
<path d="M126.5 259v3" fill="none" stroke="#1b3a8a" stroke-width=".5"/>
<path d="M165 214h112v50h-112z" fill="#fff"/>
<path d="M165 214h112v50h-112z" fill="none" stroke="#999" stroke-width=".21"/>
<path d="M168 224h12" fill="none" stroke="#1b3a8a" stroke-width=".7" stroke-linecap="butt"/>
<path d="M168 228.6h1.6v.8h-1.6zM170.4 228.6h1.6v.8h-1.6zM172.8 228.6h1.6v.8h-1.6zM175.2 228.6h1.6v.8h-1.6zM177.6 228.6h1.6v.8h-1.6z" fill="#1b3a8a"/>
<path d="M168 234h12" fill="none" stroke="#c77d1a" stroke-width=".8" stroke-linecap="butt"/>
<path d="M168 238.5h2.5v1h-2.5zM171.7 238.5h2.5v1h-2.5zM175.4 238.5h2.5v1h-2.5zM179.1 238.5h.9v1h-.9z" fill="#2e7d32"/>
<path d="M168 242.4h3v3h-3z" fill="#fff"/>
<path d="M168 242.4h3v3h-3z" fill="none" stroke="#333" stroke-width=".21"/>
<path d="M168 247.4l3 2v-2l-3 2z" fill="#fff"/>
<path d="M168 247.4l3 2v-2l-3 2z" fill="none" stroke="#111" stroke-width=".25"/>
<circle cx="169.5" cy="254" r="1.6" fill="#6b3e1e"/>
<path d="M168 257.4h3.2v3.2h-3.2z" fill="#fff"/>
<path d="M168 257.4h3.2v3.2h-3.2z" fill="none" stroke="#6b3e1e" stroke-width=".4"/>
<text font-size="5" fill="#111" x="16" y="18">后花园水池 补水 + 地沟 Garden pond: feed &amp; channel drain</text>
<text font-size="3" fill="#222" x="179.7" y="43.6">水池 Pond</text>
<g font-size="3" fill="#9a9a9a">
<text x="98.3" y="86.6">后花园</text>
<text x="274.8" y="148">草坪 Lawn</text>
<text x="52.1" y="177.9">厨房（吧台区）</text>
<text x="115.1" y="176.9">厨房</text>
<text x="166" y="177.2">洗衣房</text>
</g>
<g font-size="2.6">
<text x="168" y="219">图例 Legend</text>
<text x="14" y="252">剖面 Section A：池边 → 地沟 → 沉泥井（示意）</text>
</g>
<g font-size="2.6" fill="#111">
<text x="327" y="260.6">27PR 住宅改造 · 27 Penrith Road</text>
<text x="327" y="266.8">后花园水池 补水 + 地沟 Garden pond: feed &amp; channel drain</text>
<text x="327" y="273">P-07 比例 1:50 @A3</text>
<text x="327" y="279.2">给排水 Plumbing &amp; drainage</text>
<text x="327" y="285.4">B · 2026-10-08 · 施工图（待持证电工 / 水工复核）</text>
</g>
<text font-size="2.4" fill="#9a9a9a" x="102.8" y="148">露台 Patio（铺装向地沟找坡 1:60）</text>
<text font-size="2.3" x="14" y="214.5">管段表 Pipe schedule（图中圆圈编号）</text>
<g font-size="2.2">
<text x="200" y="16.8">0</text>
<text x="238" y="16.8">2 m</text>
<text x="375.2" y="20">→ 后花园 Rear</text>
<text x="183" y="224.8">冷水（硬水，未软化）Mains cold, hard</text>
<text x="183" y="229.8">花园给水 MDPE 20 硬水（埋深 ≥ 750）Garden supply</text>
<text x="183" y="234.8">废水 Waste（32 / 40 / 50 mm PVC-U，坡度 ≥ 1:40）</text>
<text x="183" y="239.8">地表水 Surface water（110 mm PVC-U，≥ 1:80）→ 渗水井，不接污水</text>
<text x="183" y="244.8">用水点 Fixture（S 软冷 / H 热 / C 冷 / P 净水）</text>
<text x="183" y="249.6">阀门 Valve（总阀 / 隔离阀）</text>
<text x="183" y="254.8">污水立管 Soil stack 110（伸顶通气）</text>
<text x="183" y="259.8">检查井 IC / 回水井 Gully</text>
</g>
<g font-size="2.2" fill="#666">
<text x="302" y="260.6">项目 Project</text>
<text x="302" y="266.8">图名 Title</text>
<text x="302" y="273">图号 Sheet</text>
<text x="302" y="279.2">专业 Discipline</text>
<text x="302" y="285.4">版次 Rev</text>
</g>
<g font-size="2.1" fill="#222">
<text x="75.8" y="30">西侧围栏 Fence（WPC / 铁丝网）</text>
<text x="217" y="69.2">沉泥井 CP（450，带沉泥槽）</text>
<text x="337.5" y="69.2">渗水井 SA（模块式蓄水箱约 1 m³，距房屋 ≥ 5 m）</text>
<text x="172" y="76.4">补水井 TU（浮球阀，AB 型空气隔断）+ 花园龙头 GT</text>
</g>
<text font-size="2.1" fill="#2e7d32" x="106.2" y="71.6">地沟 CH 100 宽，长约 2.5 m，坡向北端出口 →</text>
<g font-size="2.1" fill="#333">
<text x="300" y="216.9">说明 Notes</text>
<text x="300" y="220">1. 水池补水 / 花园龙头用硬水（不过软水机）：在洗衣房内从户外水斗支管三通分出，室内装隔离阀 + 泄水阀，穿</text>
<text x="300" y="223.1">后墙套管后改 20 mm MDPE，沿露台后边埋深 ≥ 750 走到水池东侧补水井 TU。</text>
<text x="300" y="226.2">2. 水池属 Water Regs 第 5 类液体：补水必须有 AB 型空气隔断——浮球阀装在池边补水井内，出水口高于溢流水</text>
<text x="300" y="229.3">位 ≥ 20 mm；不得把浮球阀 / 软管泡在池水里直接补水。花园龙头 GT 装 DCV、可单独关断，冬季排空。</text>
<text x="300" y="232.4">3. 地沟 CH：100 mm 宽线性排水沟（ACO 或不锈钢缝隙沟），沿水池东侧压顶外约 2.5 m，沟底坡向北端出口；露</text>
<text x="300" y="235.5">台铺装向地沟找坡约 1:60。</text>
<text x="300" y="238.6">4. 水池溢流：池壁在设计水位处预埋 50 mm 溢流管（带格栅），接入地沟；放空水池用水泵接软管排入地沟。</text>
<text x="300" y="241.7">5. 地沟出口 → 沉泥井 CP → 110 mm 地表水管 ≥ 1:80 → 草坪下渗水井 SA（距房屋 ≥ 5 m，施工前做渗透测试 B</text>
<text x="300" y="244.8">RE 365，按结果定容积）。地表水不接污水井 MH。</text>
<text x="300" y="247.9">6. 水泵 / 过滤器 / 瀑布泵电源：户外 IP66 插座，30 mA RCD，埋地用 SWA 电缆（电气另出）。</text>
</g>
<g font-size="2" fill="#222">
<text x="147.6" y="42">假山 + 瀑布 Rockery</text>
<text x="11.4" y="97">WC-G</text>
<text x="75.3" y="183.2">KS</text>
<text x="189.5" y="194">OB</text>
<text x="92.5" y="201.8">DW</text>
<text x="169.5" y="200.4">LD</text>
</g>
<g font-size="2">
<text x="195.6" y="71.2">TU</text>
<text x="209.7" y="66.4">CP</text>
<text x="322.6" y="66.4">SA</text>
</g>
<text font-size="2" fill="#2e7d32" x="289.7" y="162">SA 距洗衣房后墙约 6.7 m（≥ 5 m）、距围栏 ≥ 1.5 m</text>
<text font-size="1.9" fill="#222" x="173.1" y="50.4">池水约 1.5 × 2.0 m，深约 0.8 m</text>
<text font-size="1.9" fill="#c77d1a" x="192.4" y="66.6">3</text>
<g font-size="1.9" fill="#2e7d32">
<text x="201.4" y="66.3">4</text>
<text x="255.9" y="66.3">5</text>
</g>
<g font-size="1.9" fill="#1b3a8a">
<text x="200.4" y="128.9">2</text>
<text x="181.9" y="194.7">1</text>
</g>
<g font-size="1.8" fill="#2e7d32">
<text x="259.2" y="64">Ø110</text>
<text x="56.6" y="274">地沟 CH</text>
<text x="122" y="271">→ SA 渗水井</text>
</g>
<text font-size="1.8" fill="#1b3a8a" x="202.6" y="132.2">Ø20</text>
<g font-size="1.8">
<text x="14.8" y="218.3">No.</text>
<text x="14.8" y="221.6">1</text>
<text x="21.8" y="218.3">介质</text>
<text x="21.8" y="221.6">冷水（硬）</text>
<text x="36.8" y="218.3">管径</text>
<text x="36.8" y="221.6">Ø15</text>
<text x="45.8" y="218.3">走向 / 说明 Route</text>
<text x="45.8" y="221.6">15 硬水：洗衣房内户外水斗支管三通 → 隔离阀 + 泄水阀 → 穿后墙套管</text>
<text x="14.8" y="224.8">2</text>
<text x="14.8" y="228">3</text>
<text x="21.8" y="224.8">花园给水</text>
<text x="21.8" y="228">废水</text>
<text x="36.8" y="224.8">Ø20</text>
<text x="36.8" y="228">Ø50</text>
<text x="45.8" y="224.8">20 MDPE 硬水，埋深 ≥ 750，沿露台后边往西约 6.2 m → TU</text>
<text x="45.8" y="228">50 溢流（设计水位，带防鱼格栅）→ 地沟</text>
<text x="14.8" y="231.3">4</text>
<text x="21.8" y="231.3">地表水</text>
<text x="36.8" y="231.3">Ø110</text>
<text x="45.8" y="231.3">110 地沟出口 → CP</text>
<text x="14.8" y="234.5">5</text>
<text x="21.8" y="234.5">地表水</text>
<text x="36.8" y="234.5">Ø110</text>
<text x="45.8" y="234.5">110 地表水 CP → SA（约 5 m，≥ 1:80）</text>
<text x="125.3" y="248">TU</text>
<text x="80" y="256.5">露台铺装 → 坡向地沟 1:60</text>
<text x="133" y="253">浮球阀出水口高于溢流位 ≥ 20</text>
<text x="133" y="256">（AB 空气隔断）</text>
<text x="19" y="263">设计水位 WL</text>
<text x="87.8" y="285">CP</text>
</g>
<text font-size="1.8" fill="#c77d1a" x="46" y="262">50 溢流</text>
</svg>
